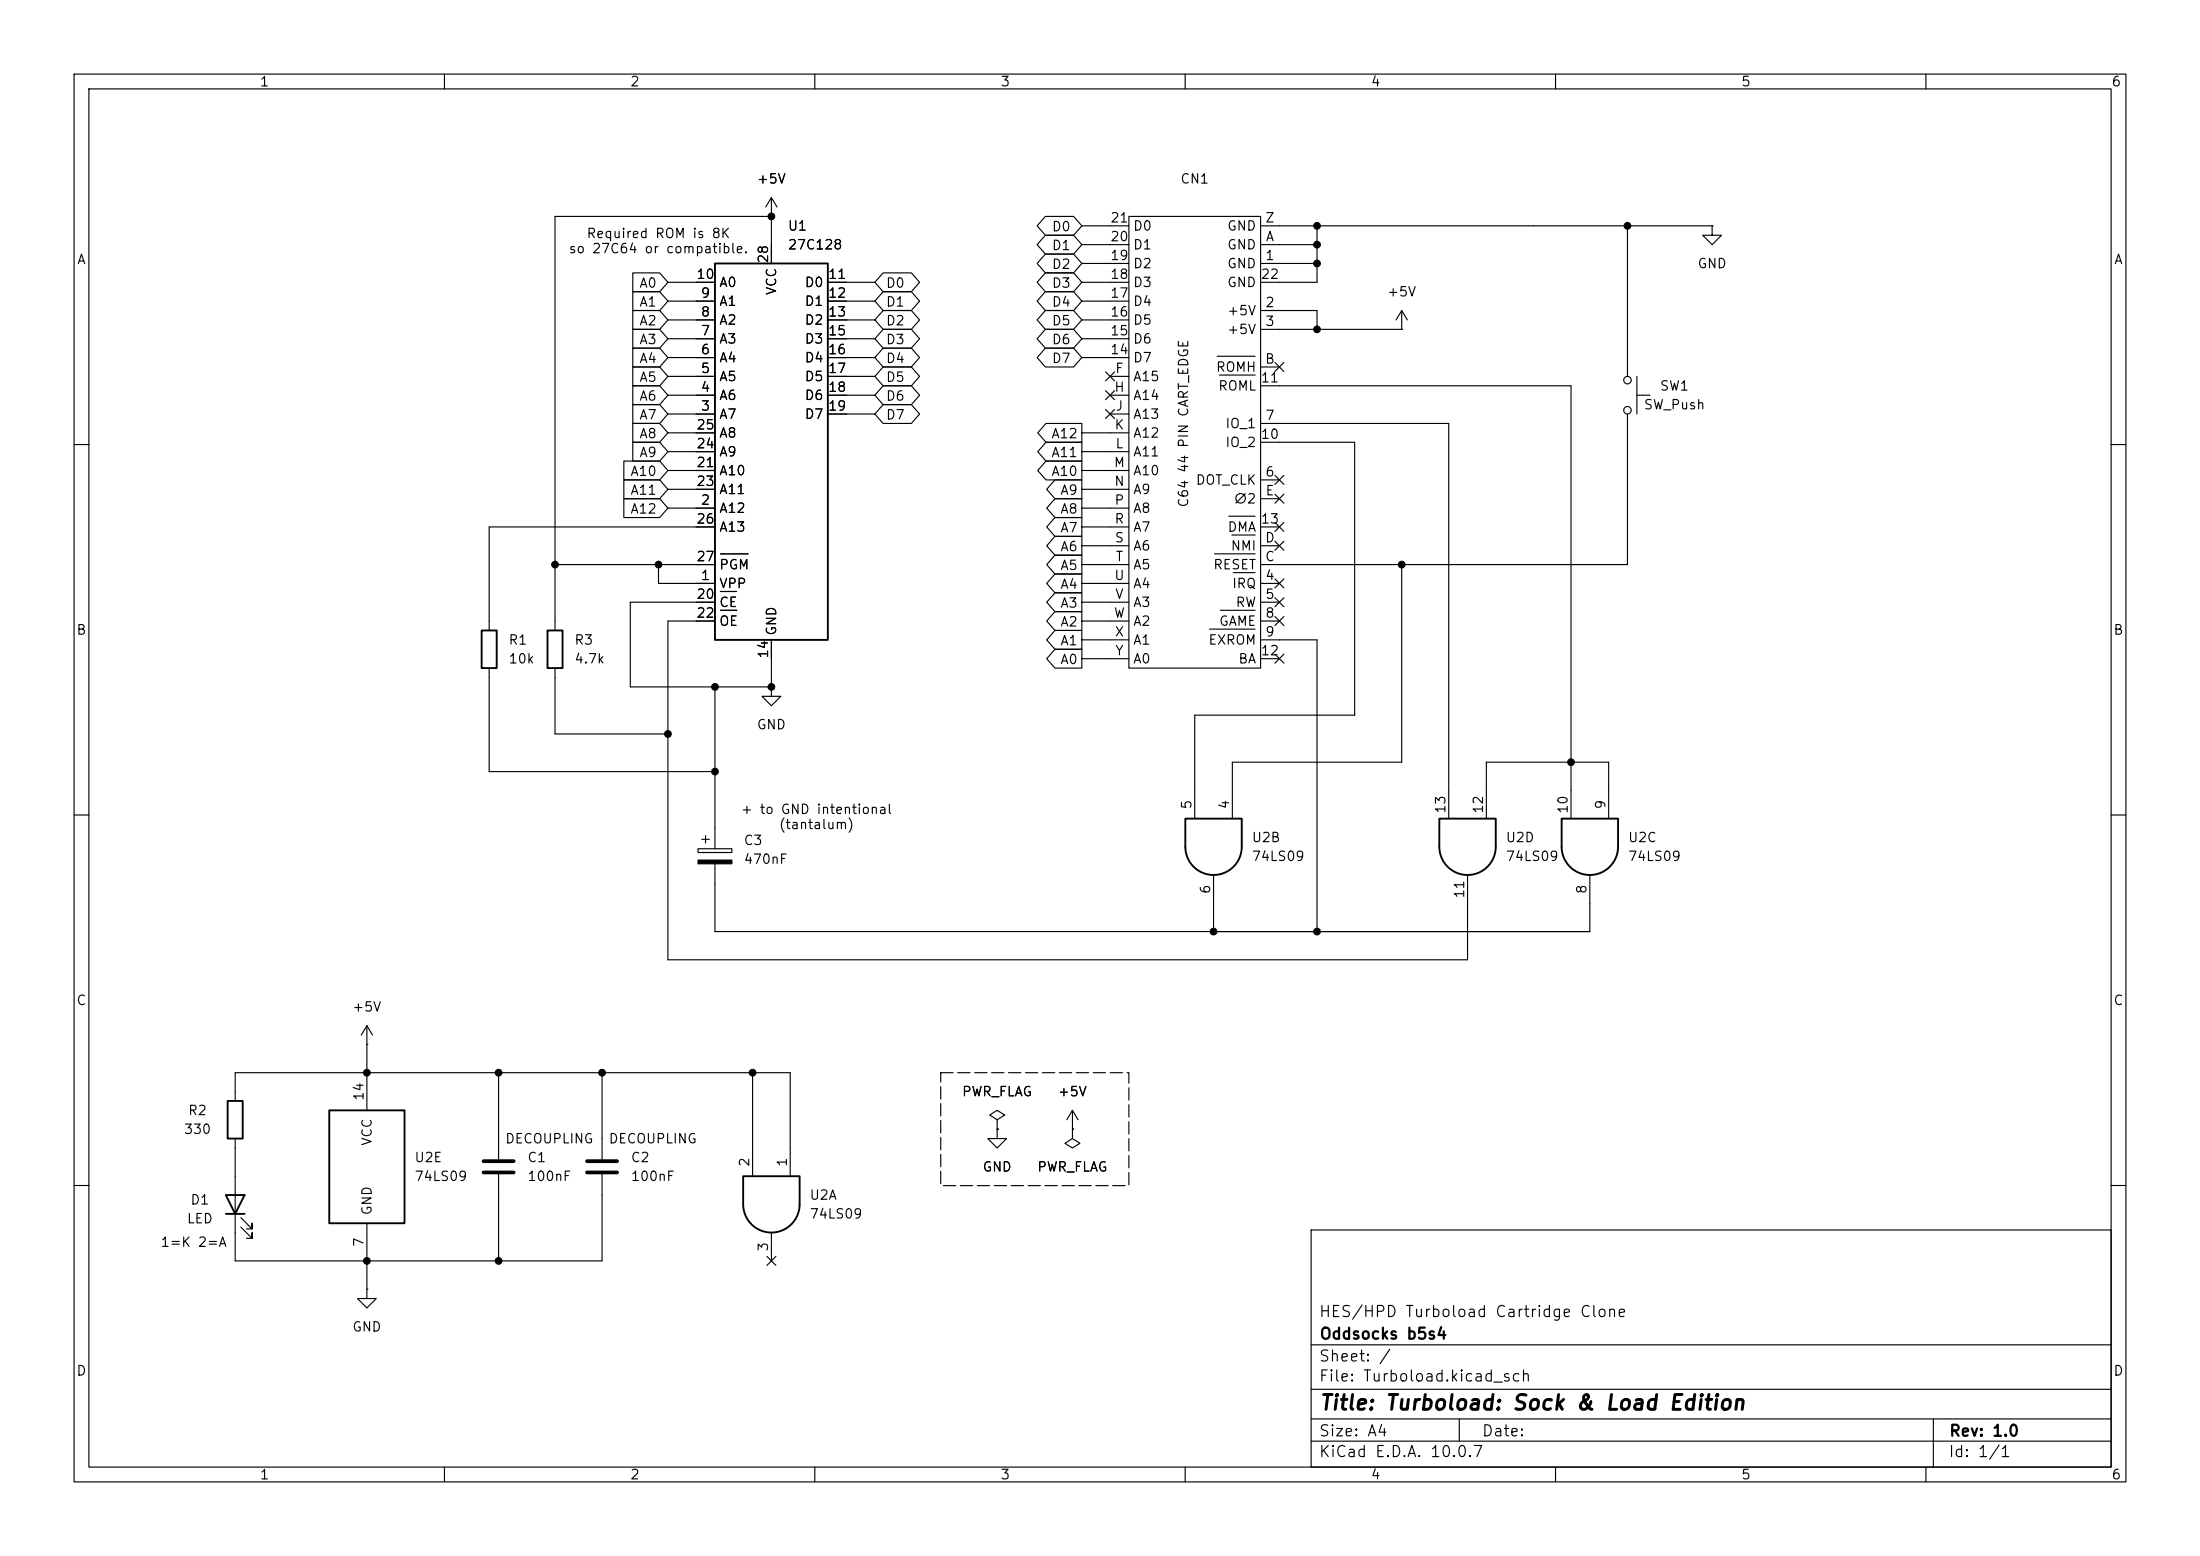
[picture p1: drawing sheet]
<svg xmlns="http://www.w3.org/2000/svg" width="297mm" height="210mm" viewBox="0 0 297 210" stroke-linecap="round" stroke-linejoin="round" font-family="sans-serif">
<g fill="none" stroke="#000" stroke-width=".15">
<path d="M10 10h277v190h-277zM12 12h273v186h-273zM60 10v2M110 10v2M160 10v2M210 10v2M260 10v2M85.4 39.4h3.7l1.1 1.2-1.1 1.3h-3.7zM85.4 36.8h3.7l1.1 1.3-1.1 1.3h-3.7zM90.2 38.1h6.3M104.1 29.2h.1M104.1 26.7l-.7 1.2"/>
<path d="M104.1 26.7l.8 1.2M104.1 26.7v8.9M104.1 29.2h-29.2v55.9M111.8 38.1h6.3M119.2 36.8h3.8l1.1 1.3-1.1 1.3h-3.8l-1.1-1.3zM119.2 39.4h3.8l1.1 1.2-1.1 1.3h-3.8l-1.1-1.3zM141.1 29.2h3.8l1.1 1.3-1.1 1.3h-3.8l-1.1-1.3zM141.1 34.3h3.8l1.1 1.3-1.1 1.2h-3.8l-1.1-1.2zM141.1 36.8h3.8l1.1 1.3-1.1 1.3h-3.8l-1.1-1.3zM141.1 39.4h3.8l1.1 1.2-1.1 1.3h-3.8l-1.1-1.3zM141.1 31.7h3.8l1.1 1.3-1.1 1.3h-3.8l-1.1-1.3zM146 35.6h6.4"/>
<path d="M146 38.1h6.4M146 33h6.4M146 30.5h6.4M152.4 29.2h17.8v61h-17.8zM170.2 35.6h7.6M170.2 33h7.6M170.2 30.5h60.9M177.8 30.5v7.6h-7.6M219.7 30.5v20.3M231.1 30.5v1.3h1.3l-1.3 1.2-1.2-1.2h1.2M231.1 30.5h.1M85.4 57.1h3.7l1.1 1.3-1.1 1.3h-3.7z"/>
<path d="M85.4 59.7h3.7l1.1 1.3-1.1 1.2h-3.7zM85.4 44.4h3.7l1.1 1.3-1.1 1.3h-3.7zM85.4 54.6h3.7l1.1 1.3-1.1 1.3h-3.7zM85.4 49.5h3.7l1.1 1.3-1.1 1.3h-3.7zM85.4 47h3.7l1.1 1.3-1.1 1.2h-3.7zM85.4 52.1h3.7l1.1 1.2-1.1 1.3h-3.7zM85.4 41.9h3.7l1.1 1.3-1.1 1.3h-3.7zM90.2 48.3h6.3M90.2 45.7h6.3M90.2 43.2h6.3M90.2 40.6h6.3M90.2 50.8h6.3"/>
<path d="M90.2 53.3h6.3M90.2 55.9h6.3M90.2 58.4h6.3M111.8 48.3h6.3M111.8 45.7h6.3M111.8 43.2h6.3M111.8 40.6h6.3M111.8 50.8h6.3M111.8 53.3h6.3M111.8 55.9h6.3M119.2 44.4h3.8l1.1 1.3-1.1 1.3h-3.8l-1.1-1.3zM119.2 47h3.8l1.1 1.3-1.1 1.2h-3.8l-1.1-1.2z"/>
<path d="M119.2 41.9h3.8l1.1 1.3-1.1 1.3h-3.8l-1.1-1.3zM119.2 52.1h3.8l1.1 1.2-1.1 1.3h-3.8l-1.1-1.3zM119.2 49.5h3.8l1.1 1.3-1.1 1.3h-3.8l-1.1-1.3zM119.2 54.6h3.8l1.1 1.3-1.1 1.3h-3.8l-1.1-1.3zM141.1 41.9h3.8l1.1 1.3-1.1 1.3h-3.8l-1.1-1.3zM141.1 47h3.8l1.1 1.3-1.1 1.2h-3.8l-1.1-1.2zM141.1 44.4h3.8l1.1 1.3-1.1 1.3h-3.8l-1.1-1.3zM141.2 57.1h4.8v2.6h-4.8l-1.1-1.3zM141.2 59.7h4.8v2.5h-4.8l-1.1-1.2zM146 48.3h6.4M146 45.7h6.4M146 43.2h6.4"/>
<path d="M146 40.6h6.4M146 58.4h6.4M149.3 55.3l1.2 1.2M149.3 50.2l1.2 1.2M149.3 52.7l1.2 1.2M149.9 50.8h2.5M149.9 53.3h2.5M149.9 55.9h2.5M150.5 55.3l-1.2 1.2M150.5 50.2l-1.2 1.2M150.5 52.7l-1.2 1.2M164.3 48.1h5.1"/>
<path d="M164.6 50.6h4.8M170.2 52.1h41.9v58.4M170.2 41.9h7.6v2.6M170.2 44.5h19M170.2 57.2h25.4v53.3M170.2 59.7h12.7v36.8h-21.6v14M170.2 49.5h2.5M172.1 48.9l1.2 1.2M173.3 48.9l-1.2 1.2M189.2 44.5h.1M189.2 41.9l-.7 1.3M189.2 41.9l.8 1.3"/>
<path d="M189.2 41.9v2.6M219.7 55.9v20.3h-49.5M221 53.3h1.8M221 50.8v5.1M10 60h2M74.9 76.2h21.6M84.2 64.8h4.9l1.1 1.2-1.1 1.3h-4.9zM84.2 62.2h4.9l1.1 1.3-1.1 1.3h-4.9zM84.2 67.3h4.9l1.1 1.3-1.1 1.3h-4.9zM88.9 76.2v2.5h7.6M90.2 61h6.3M90.2 63.5h6.3"/>
<path d="M90.2 66h6.3M90.2 68.6h6.3M96.5 71.1h-30.5v14M97.3 74.8h3.7M97.3 79.8h2.1M141.2 62.2h4.8v2.6h-4.8l-1.1-1.3zM142.4 77.5h3.6v2.5h-3.6l-1.1-1.3zM142.4 64.8h3.6v2.5h-3.6l-1.1-1.3zM142.4 67.3h3.6v2.6h-3.6l-1.1-1.3zM142.4 69.8h3.6v2.6h-3.6l-1.1-1.3zM142.4 74.9h3.6v2.6h-3.6l-1.1-1.3zM142.4 72.4h3.6v2.5h-3.6l-1.1-1.2z"/>
<path d="M146 78.7h6.4M146 71.1h6.4M146 76.2h6.4M146 73.7h6.4M146 61h6.4M146 63.5h6.4M146 66h6.4M146 68.6h6.4M164 74.8h5.4M165.9 69.7h3.5M166.3 72.2h3.1M166.5 77.3h2.9"/>
<path d="M170.2 78.7h2.5M170.2 64.8h2.5M170.2 71.1h2.5M170.2 73.7h2.5M170.2 67.3h2.5M172.1 66.7l1.2 1.2M172.1 78.1l1.2 1.2M172.1 70.5l1.2 1.2M172.1 64.2l1.2 1.2M172.1 73.1l1.2 1.2M173.3 66.7l-1.2 1.2M173.3 78.1l-1.2 1.2"/>
<path d="M173.3 70.5l-1.2 1.2M173.3 64.2l-1.2 1.2M173.3 73.1l-1.2 1.2M189.2 76.2v26.7h-22.8v7.6M285 60h2M66 90.2v13.9h30.5M74.9 90.2v8.9h15.3M96.5 92.7v21.9M96.5 81.3h-11.4v11.4h19M96.5 83.8h-6.3v45.7h107.9v-11.4M97.3 82.4h2.2M104.1 92.7v1.3h1.3l-1.3 1.3-1.2-1.3h1.2"/>
<path d="M104.1 92.7h.1M104.1 86.4v6.3M142.4 82.5h3.6v2.6h-3.6l-1.1-1.3zM142.4 87.6h3.6v2.6h-3.6l-1.1-1.3zM142.4 85.1h3.6v2.5h-3.6l-1.1-1.2zM142.4 80h3.6v2.6h-3.6l-1.1-1.3zM146 81.3h6.4M146 83.8h6.4M146 86.4h6.4M146 88.9h6.4M163.3 84.9h6.1M164.7 82.4h4.7"/>
<path d="M170.2 81.3h2.5M170.2 83.8h2.5M170.2 86.4h7.6v39.3M170.2 88.9h2.5M172.1 80.7l1.2 1.2M172.1 83.2l1.2 1.2M172.1 88.3l1.2 1.2M173.3 80.7l-1.2 1.2M173.3 83.2l-1.2 1.2M173.3 88.3l-1.2 1.2M10 110h2M94.2 114.6h4.6v.5h-4.6z"/>
<path d="M94.7 113.3h1.1M95.2 112.8v1M96.5 116.6v9.1h118.1v-7.6M163.8 118.1v7.6M200.7 110.5v-7.6h16.5v7.6M285 110h2M49.5 138.4v11.5M49.5 138.4l-.7 1.3M49.5 138.4l.8 1.3M31.7 148.6v-3.8h75v14M31.7 153.7v16.5h49.6v-11.7M49.5 141h.1"/>
<path d="M67.3 144.8v11.7M67.3 158.5v11.7M81.3 144.8v11.7M101.6 144.8v14M134.6 152.4v1.3h1.3l-1.3 1.2-1.3-1.2h1.3M134.6 152.4h.1M134.6 151.1l1-.6-1-.6-1 .6 1 .6v1.3M144.8 152.4h.1M144.8 152.4v1.3l1 .6-1 .6-1-.6 1-.6M144.8 149.9l-.8 1.2M144.8 149.9l.7 1.2M144.8 149.9v2.5"/>
<path d="M10 160h2M32.5 165.6l1.5 1.5v-.7v.7h-.7M32.5 164.3l1.5 1.6v-.8v.8h-.7M49.5 174v1.3h1.3l-1.3 1.2-1.2-1.2h1.2M49.5 174h.1M49.5 165.1v8.9M103.5 169.6l1.2 1.2M104.1 166.4v3.8M104.7 169.6l-1.2 1.2M177 166h108v32h-108zM285 160h2M60 198v2"/>
<path d="M110 198v2M160 198v2M177 194.5h108M177 191.5h108M177 187.5h108M177 181.5h108M197 191.5v3M210 198v2M260 198v2M261 191.5v6.5"/>
<circle cx="219.7" cy="51.3" r=".51"/>
<circle cx="219.7" cy="55.4" r=".51"/>
</g>
<path d="M96.5 35.6h15.3v50.8h-15.3zM65 85.1h2.1v5.1h-2.1zM73.9 85.1h2v5.1h-2zM160 110.5h7.6v3.8a3.8 3.8 0 0 1-3.8 3.8 3.8 3.8 0 0 1-3.8-3.8zM194.3 110.5h7.6v3.8a3.8 3.8 0 0 1-3.8 3.8 3.8 3.8 0 0 1-3.8-3.8zM210.8 110.5h7.6v3.8a3.8 3.8 0 0 1-3.8 3.8 3.8 3.8 0 0 1-3.8-3.8zM30.7 148.6h2.1v5.1h-2.1zM44.4 149.9h10.2v15.2h-10.2zM100.3 158.8h7.6v3.8a3.8 3.8 0 0 1-3.8 3.8 3.8 3.8 0 0 1-3.8-3.8zM30.5 161.3h2.5l-1.3 2.5zM30.5 163.8h2.5" fill="none" stroke="#000" stroke-width=".25"/>
<path d="M94.2 116.1h4.6v.5h-4.6z" fill="#000" stroke="#000" stroke-width=".15"/>
<path d="M65.3 158.2h4M65.3 156.7h4M79.2 158.2h4.1M79.2 156.7h4.1" fill="none" stroke="#000" stroke-width=".51"/>
<path d="M127 144.8h25.4v15.2h-25.4z" fill="none" stroke="#000" stroke-width=".15" stroke-dasharray="1.7 .6"/>
<g fill="#000" stroke="#000" stroke-width=".14">
<circle cx="104.1" cy="29.2" r=".46"/>
<circle cx="177.8" cy="33" r=".46"/>
<circle cx="177.8" cy="30.5" r=".46"/>
<circle cx="177.8" cy="35.6" r=".46"/>
<circle cx="219.7" cy="30.5" r=".46"/>
<circle cx="177.8" cy="44.5" r=".46"/>
<circle cx="74.9" cy="76.2" r=".46"/>
<circle cx="88.9" cy="76.2" r=".46"/>
<circle cx="189.2" cy="76.2" r=".46"/>
<circle cx="90.2" cy="99.1" r=".46"/>
<circle cx="96.5" cy="92.7" r=".46"/>
<circle cx="104.1" cy="92.7" r=".46"/>
<circle cx="96.5" cy="104.1" r=".46"/>
<circle cx="212.1" cy="102.9" r=".46"/>
<circle cx="163.8" cy="125.7" r=".46"/>
<circle cx="177.8" cy="125.7" r=".46"/>
<circle cx="49.5" cy="144.8" r=".46"/>
<circle cx="67.3" cy="144.8" r=".46"/>
<circle cx="81.3" cy="144.8" r=".46"/>
<circle cx="101.6" cy="144.8" r=".46"/>
<circle cx="49.5" cy="170.2" r=".46"/>
<circle cx="67.3" cy="170.2" r=".46"/>
</g>
<text font-size="2" x="178" y="190.8">Title: Turboload: Sock &amp; Load Edition</text>
<g font-size="1.5">
<text x="178" y="178.1">HES/HPD Turboload Cartridge Clone</text>
<text x="178" y="184.1">Sheet: /</text>
<text x="178" y="181.1">Oddsocks b5s4</text>
<text x="178" y="186.8">File: Turboload.kicad_sch</text>
<text x="178" y="197">KiCad E.D.A. 10.0.7</text>
<text x="178" y="194.2">Size: A4</text>
<text x="200" y="194.2">Date:</text>
<text x="263" y="197">Id: 1/1</text>
<text x="263" y="194.2">Rev: 1.0</text>
</g>
<g font-size="1.3">
<text x="35" y="12">1</text>
<text x="85" y="12">2</text>
<text x="135" y="12">3</text>
<text x="185" y="12">4</text>
<text x="235" y="12">5</text>
<text x="285" y="12">6</text>
<text x="102.1" y="25.1">+5V</text>
<text x="159.3" y="25.1">CN1</text>
<text x="10.3" y="36">A</text>
<text x="76.7" y="34.5">so 27C64 or compatible.</text>
<text x="79.1" y="32.5">Required ROM is 8K</text>
<text x="104" y="35.6" transform="rotate(-90 104 35.6)">28</text>
<text x="106.3" y="31.4">U1</text>
<text x="106.3" y="34">27C128</text>
<text x="141.9" y="31.5">D0</text>
<text x="141.9" y="34.1">D1</text>
<text x="149.8" y="35.4">19</text>
<text x="149.8" y="32.9">20</text>
<text x="149.8" y="30.3">21</text>
<text x="152.9" y="34">D1</text>
<text x="152.9" y="31.4">D0</text>
<text x="165.6" y="34">GND</text>
<text x="165.6" y="31.4">GND</text>
<text x="170.7" y="35.4">1</text>
<text x="170.7" y="30.3">Z</text>
<text x="170.8" y="32.9">A</text>
<text x="285.3" y="36">A</text>
<text x="86.2" y="41.7">A1</text>
<text x="86.2" y="39.2">A0</text>
<text x="93.9" y="38">10</text>
<text x="94.5" y="40.5">9</text>
<text x="97" y="41.6">A1</text>
<text x="97" y="39.1">A0</text>
<text x="105.1" y="39.9" transform="rotate(-90 105.1 39.9)">VCC</text>
<text x="108.5" y="39.1">D0</text>
<text x="108.5" y="41.6">D1</text>
<text x="111.7" y="38">11</text>
<text x="111.7" y="40.5">12</text>
<text x="119.5" y="39.2">D0</text>
<text x="119.5" y="41.7">D1</text>
<text x="141.9" y="36.6">D2</text>
<text x="141.9" y="39.2">D3</text>
<text x="141.9" y="41.7">D4</text>
<text x="149.8" y="40.5">17</text>
<text x="149.8" y="38">18</text>
<text x="152.9" y="41.6">D4</text>
<text x="152.9" y="39.1">D3</text>
<text x="152.9" y="36.5">D2</text>
<text x="165.6" y="36.5">GND</text>
<text x="165.6" y="39.1">GND</text>
<text x="170.1" y="38">22</text>
<text x="170.7" y="41.8">2</text>
<text x="187.2" y="40.3">+5V</text>
<text x="229.1" y="36.5">GND</text>
<text x="86.2" y="46.8">A3</text>
<text x="86.2" y="44.2">A2</text>
<text x="94.5" y="45.6">7</text>
<text x="94.5" y="43">8</text>
<text x="97" y="46.7">A3</text>
<text x="97" y="44.1">A2</text>
<text x="108.5" y="44.1">D2</text>
<text x="108.5" y="46.7">D3</text>
<text x="111.7" y="43">13</text>
<text x="111.7" y="45.6">15</text>
<text x="119.5" y="46.8">D3</text>
<text x="119.5" y="44.2">D2</text>
<text x="141.9" y="44.2">D5</text>
<text x="141.9" y="46.8">D6</text>
<text x="149.8" y="45.6">15</text>
<text x="149.8" y="43">16</text>
<text x="152.9" y="46.7">D6</text>
<text x="152.9" y="44.1">D5</text>
<text x="165.6" y="42.9">+5V</text>
<text x="165.6" y="45.4">+5V</text>
<text x="170.7" y="44.3">3</text>
<text x="86.2" y="51.9">A5</text>
<text x="86.2" y="49.3">A4</text>
<text x="94.5" y="53.2">4</text>
<text x="94.5" y="50.7">5</text>
<text x="94.5" y="48.1">6</text>
<text x="97" y="51.8">A5</text>
<text x="97" y="49.2">A4</text>
<text x="108.5" y="49.2">D4</text>
<text x="108.5" y="51.8">D5</text>
<text x="111.7" y="48.1">16</text>
<text x="111.7" y="50.7">17</text>
<text x="111.7" y="53.2">18</text>
<text x="119.5" y="49.3">D4</text>
<text x="119.5" y="51.9">D5</text>
<text x="141.9" y="49.3">D7</text>
<text x="149.8" y="48.1">14</text>
<text x="150.3" y="53.2">H</text>
<text x="150.5" y="50.7">F</text>
<text x="152.9" y="49.2">D7</text>
<text x="152.9" y="51.8">A15</text>
<text x="164.1" y="50.5">ROMH</text>
<text x="164.4" y="53">ROML</text>
<text x="170.1" y="51.9">11</text>
<text x="170.7" y="49.4">B</text>
<text x="224" y="53">SW1</text>
<text x="86.2" y="59.5">A8</text>
<text x="86.2" y="56.9">A7</text>
<text x="86.2" y="54.4">A6</text>
<text x="93.9" y="58.3">25</text>
<text x="94.5" y="55.7">3</text>
<text x="97" y="56.8">A7</text>
<text x="97" y="54.3">A6</text>
<text x="97" y="59.4">A8</text>
<text x="108.5" y="54.3">D6</text>
<text x="108.5" y="56.8">D7</text>
<text x="111.7" y="55.7">19</text>
<text x="119.5" y="54.4">D6</text>
<text x="119.5" y="56.9">D7</text>
<text x="141.8" y="59.5">A12</text>
<text x="150.4" y="58.3">K</text>
<text x="150.5" y="55.7">J</text>
<text x="152.9" y="54.3">A14</text>
<text x="152.9" y="56.8">A13</text>
<text x="152.9" y="59.4">A12</text>
<text x="165.3" y="58.1">IO_1</text>
<text x="170.1" y="59.6">10</text>
<text x="170.7" y="57">7</text>
<text x="221.8" y="55.6">SW_Push</text>
<text x="85" y="64.6">A10</text>
<text x="86.2" y="62">A9</text>
<text x="93.9" y="63.4">21</text>
<text x="93.9" y="65.9">23</text>
<text x="93.9" y="60.8">24</text>
<text x="97" y="64.5">A10</text>
<text x="97" y="61.9">A9</text>
<text x="141.8" y="62">A11</text>
<text x="141.8" y="64.6">A10</text>
<text x="150.3" y="63.4">M</text>
<text x="150.3" y="65.9">N</text>
<text x="150.5" y="60.8">L</text>
<text x="152.9" y="61.9">A11</text>
<text x="152.9" y="64.5">A10</text>
<text x="161.3" y="65.7">DOT_CLK</text>
<text x="165.3" y="60.7">IO_2</text>
<text x="170.7" y="64.6">6</text>
<text x="85" y="67.1">A11</text>
<text x="85" y="69.6">A12</text>
<text x="93.9" y="71">26</text>
<text x="94.5" y="68.4">2</text>
<text x="97" y="69.5">A12</text>
<text x="97" y="67">A11</text>
<text x="143" y="67.1">A9</text>
<text x="143" y="69.6">A8</text>
<text x="150.4" y="68.4">P</text>
<text x="150.4" y="71">R</text>
<text x="152.9" y="67">A9</text>
<text x="152.9" y="69.5">A8</text>
<text x="160.7" y="68.6" transform="rotate(-90 160.7 68.6)">C64 44 PIN CART_EDGE</text>
<text x="166.5" y="68.3">∅2</text>
<text x="170.1" y="71">13</text>
<text x="170.7" y="67.2">E</text>
<text x="93.9" y="76.1">27</text>
<text x="97" y="72.1">A13</text>
<text x="97" y="77.2">PGM</text>
<text x="143" y="72.2">A7</text>
<text x="143" y="77.3">A5</text>
<text x="143" y="74.7">A6</text>
<text x="150.4" y="73.5">S</text>
<text x="150.5" y="76.1">T</text>
<text x="152.9" y="72.1">A7</text>
<text x="152.9" y="74.6">A6</text>
<text x="152.9" y="77.2">A5</text>
<text x="163.7" y="77.2">RESET</text>
<text x="165.6" y="72.1">DMA</text>
<text x="166.1" y="74.6">NMI</text>
<text x="170.7" y="76.1">C</text>
<text x="170.7" y="73.5">D</text>
<text x="93.9" y="81.1">20</text>
<text x="93.9" y="83.7">22</text>
<text x="94.5" y="78.6">1</text>
<text x="97" y="79.7">VPP</text>
<text x="97" y="82.2">CE</text>
<text x="143" y="79.8">A4</text>
<text x="143" y="82.3">A3</text>
<text x="150.3" y="83.7">W</text>
<text x="150.3" y="78.6">U</text>
<text x="150.5" y="81.1">V</text>
<text x="152.9" y="79.7">A4</text>
<text x="152.9" y="82.2">A3</text>
<text x="166.2" y="79.7">IRQ</text>
<text x="166.7" y="82.2">RW</text>
<text x="170.7" y="78.6">4</text>
<text x="170.7" y="81.1">5</text>
<text x="170.7" y="83.7">8</text>
<text x="10.2" y="86">B</text>
<text x="68.6" y="87.3">R1</text>
<text x="68.6" y="89.9">10k</text>
<text x="77.5" y="87.3">R3</text>
<text x="77.5" y="89.9">4.7k</text>
<text x="97" y="84.8">OE</text>
<text x="104" y="89" transform="rotate(-90 104 89)">14</text>
<text x="105.1" y="85.9" transform="rotate(-90 105.1 85.9)">GND</text>
<text x="143" y="84.9">A2</text>
<text x="143" y="90">A0</text>
<text x="143" y="87.4">A1</text>
<text x="150.4" y="86.2">X</text>
<text x="150.5" y="88.8">Y</text>
<text x="152.9" y="84.8">A2</text>
<text x="152.9" y="87.3">A1</text>
<text x="152.9" y="89.9">A0</text>
<text x="163" y="87.3">EXROM</text>
<text x="164.5" y="84.8">GAME</text>
<text x="167.1" y="89.9">BA</text>
<text x="170.1" y="88.8">12</text>
<text x="170.7" y="86.2">9</text>
<text x="285.2" y="86">B</text>
<text x="102.1" y="98.8">GND</text>
<text x="99.9" y="110.2">+ to GND intentional</text>
<text x="105.1" y="112.2">(tantalum)</text>
<text x="161.2" y="109.3" transform="rotate(-90 161.2 109.3)">5</text>
<text x="166.2" y="109.3" transform="rotate(-90 166.2 109.3)">4</text>
<text x="168.9" y="114">U2B</text>
<text x="195.4" y="109.9" transform="rotate(-90 195.4 109.9)">13</text>
<text x="200.5" y="109.9" transform="rotate(-90 200.5 109.9)">12</text>
<text x="203.2" y="114">U2D</text>
<text x="212" y="109.9" transform="rotate(-90 212 109.9)">10</text>
<text x="217" y="109.3" transform="rotate(-90 217 109.3)">9</text>
<text x="219.7" y="114">U2C</text>
<text x="100.3" y="114.4">C3</text>
<text x="100.3" y="116.9">470nF</text>
<text x="168.9" y="116.5">74LS09</text>
<text x="203.2" y="116.5">74LS09</text>
<text x="219.7" y="116.5">74LS09</text>
<text x="163.7" y="120.7" transform="rotate(-90 163.7 120.7)">6</text>
<text x="198" y="121.4" transform="rotate(-90 198 121.4)">11</text>
<text x="214.5" y="120.7" transform="rotate(-90 214.5 120.7)">8</text>
<text x="10.2" y="136">C</text>
<text x="47.5" y="136.9">+5V</text>
<text x="285.2" y="136">C</text>
<text x="49.4" y="148.7" transform="rotate(-90 49.4 148.7)">14</text>
<text x="129.8" y="148.3">PWR_FLAG</text>
<text x="142.7" y="148.3">+5V</text>
<text x="24.7" y="153.4">330</text>
<text x="25.3" y="150.8">R2</text>
<text x="50.5" y="154.7" transform="rotate(-90 50.5 154.7)">VCC</text>
<text x="68.1" y="154.6">DECOUPLING</text>
<text x="82.1" y="154.6">DECOUPLING</text>
<text x="55.9" y="157.2">U2E</text>
<text x="55.9" y="159.7">74LS09</text>
<text x="71.1" y="157.2">C1</text>
<text x="71.1" y="159.7">100nF</text>
<text x="85.1" y="157.2">C2</text>
<text x="85.1" y="159.7">100nF</text>
<text x="101.5" y="157.6" transform="rotate(-90 101.5 157.6)">2</text>
<text x="106.5" y="157.6" transform="rotate(-90 106.5 157.6)">1</text>
<text x="132.6" y="158.4">GND</text>
<text x="139.9" y="158.4">PWR_FLAG</text>
<text x="25.1" y="165.4">LED</text>
<text x="25.6" y="162.9">D1</text>
<text x="50.5" y="164.1" transform="rotate(-90 50.5 164.1)">GND</text>
<text x="109.2" y="162.2">U2A</text>
<text x="109.2" y="164.8">74LS09</text>
<text x="21.6" y="168.6">1=K 2=A</text>
<text x="49.4" y="168.4" transform="rotate(-90 49.4 168.4)">7</text>
<text x="104" y="169" transform="rotate(-90 104 169)">3</text>
<text x="10.2" y="186">D</text>
<text x="47.5" y="180">GND</text>
<text x="285.2" y="186">D</text>
<text x="35" y="200">1</text>
<text x="85" y="200">2</text>
<text x="135" y="200">3</text>
<text x="185" y="200">4</text>
<text x="235" y="200">5</text>
<text x="285" y="200">6</text>
</g>
</svg>
